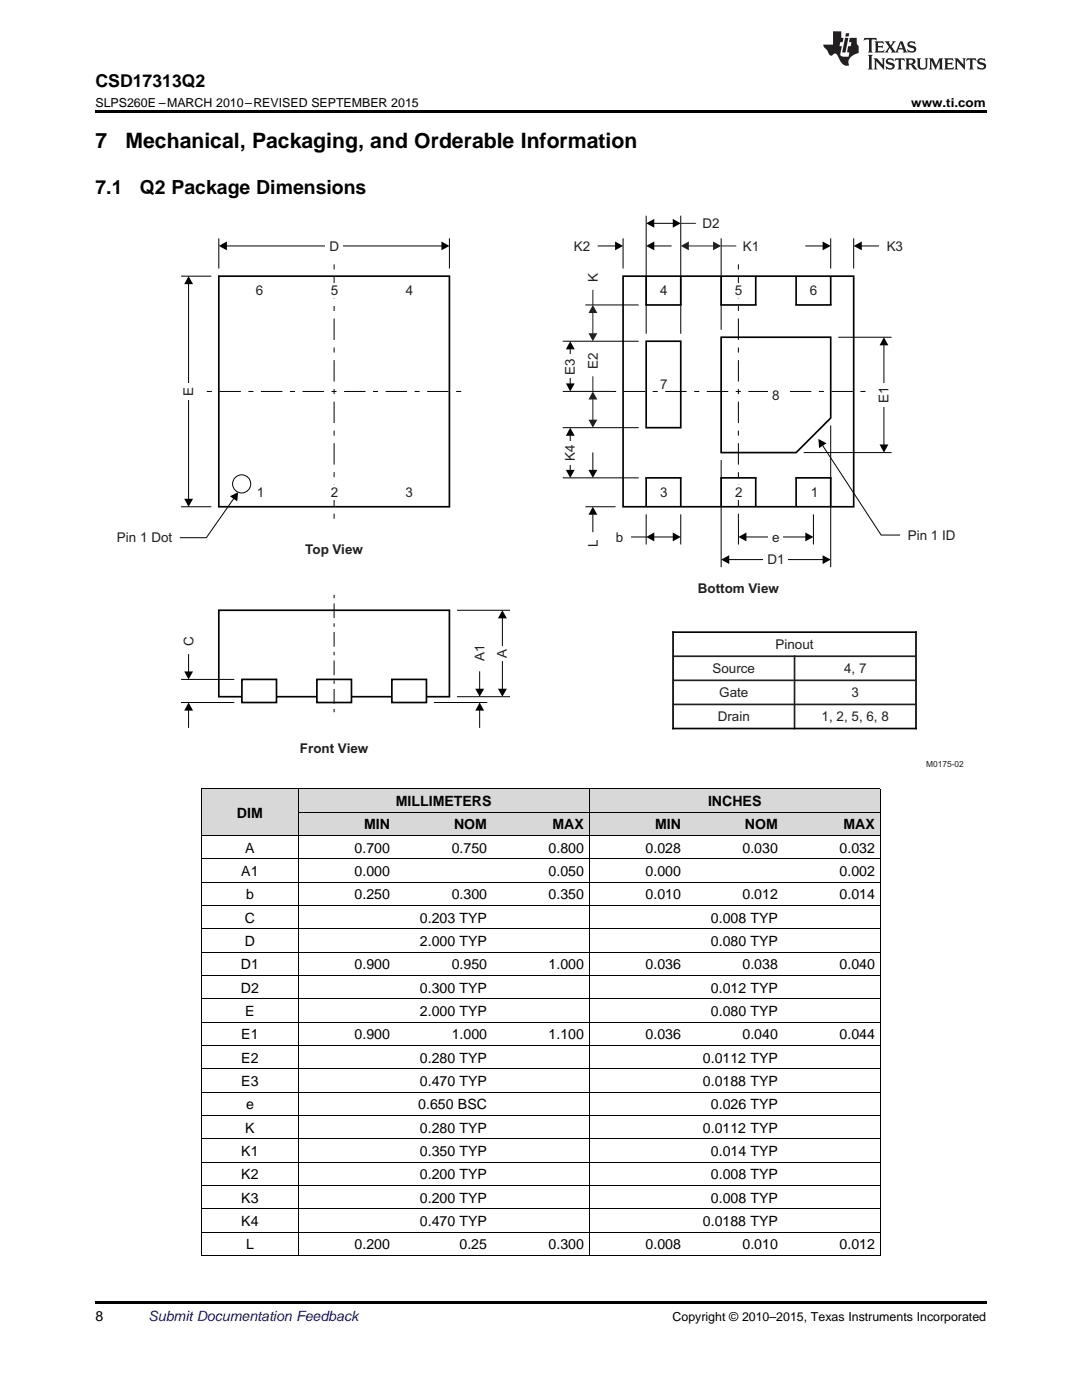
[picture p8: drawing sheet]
<svg xmlns="http://www.w3.org/2000/svg" width="216mm" height="279mm" viewBox="0 0 216 279" stroke-linecap="round" stroke-linejoin="round" font-family="sans-serif">
<g fill="#d8d8d8">
<path d="M40.2 157.5h19.3v9.3h-19.3z"/>
<path d="M59.5 162.1h19.4v4.7h-19.4z"/>
<path d="M78.9 162.1h19.3v4.7h-19.3z"/>
<path d="M98.2 162.1h19.4v4.7h-19.4z"/>
<path d="M117.6 162.1h19.3v4.7h-19.3z"/>
<path d="M136.9 162.1h19.4v4.7h-19.4z"/>
<path d="M156.3 162.1h19.3v4.7h-19.3z"/>
<path d="M59.5 157.5h19.4v4.6h-19.4z"/>
<path d="M78.9 157.5h19.3v4.6h-19.3z"/>
<path d="M98.2 157.5h19.4v4.6h-19.4z"/>
<path d="M117.6 157.5h19.3v4.6h-19.3z"/>
<path d="M136.9 157.5h19.4v4.6h-19.4z"/>
<path d="M156.3 157.5h19.3v4.6h-19.3z"/>
</g>
<path d="M40.2 250.6h.1zM78.8 250.6h.1zM98.1 250.6h.1zM117.5 250.6h.1zM136.8 250.6h.1zM156.2 250.6h.1zM175.5 250.6h.1zM19 259.7h177.8v.5h-177.8z" fill="#000"/>
<g fill="none" stroke="#000" stroke-width=".2">
<path d="M40.2 157.4h135.4M40.3 157.4v93.2M59.5 157.4v93.2M117.6 157.4v93.2M175.6 157.4v93.2M40.2 176.1h135.4M40.2 171.4h135.4M40.2 166.7h135.4M59.5 162.1h116.1M40.2 199.3h135.4M40.2 194.7h135.4M40.2 190h135.4"/>
<path d="M40.2 185.4h135.4M40.2 180.7h135.4M40.2 218h135.4M40.2 213.3h135.4M40.2 208.7h135.4M40.2 204h135.4M40.2 236.6h135.4M40.2 231.9h135.4M40.2 227.3h135.4M40.2 222.6h135.4M40.2 250.6h135.4M40.2 245.9h135.4"/>
<path d="M40.2 241.2h135.4"/>
</g>
<path d="M124.3 55.1h46v46h-46zM128.9 55.1v5.8h6.9v-5.8M158.9 55.1v5.8h6.9v-5.8M128.9 68.1h6.9v17.3h-6.9zM143.9 67.3h21.9v16.1l-6.9 6.9h-15zM128.9 101.1v-5.7h6.9v5.7M158.9 101.1v-5.7h6.9v5.7" fill="none" stroke="#010202" stroke-width=".34"/>
<path d="M37.6 56.6v43.1" fill="none" stroke="#010202" stroke-width=".2"/>
<g fill="#010202">
<path d="M37.6 55.1l.9 1.6h-1.7z"/>
<path d="M36.8 99.5h1.7l-.9 1.6z"/>
</g>
<path d="M45.1 49.1h43.1" fill="none" stroke="#010202" stroke-width=".2"/>
<g fill="#010202">
<path d="M88.1 48.2l1.6 .9-1.6 .9z"/>
<path d="M43.7 49.1l1.6-.9v1.8z"/>
</g>
<path d="M36.1 55.1h6.1M43.7 47.6v6M89.7 47.6v6M36.1 101.1h6.1" fill="none" stroke="#010202" stroke-width=".2"/>
<path d="M65 47.6h3.4v3h-3.4z" fill-rule="evenodd" fill="#fff"/>
<path d="M118.3 102.6v3.6" fill="none" stroke="#010202" stroke-width=".2"/>
<path d="M118.3 101.1l.9 1.6h-1.8z" fill="#010202"/>
<path d="M95.7 134v3.6" fill="none" stroke="#010202" stroke-width=".2"/>
<path d="M94.8 137.5h1.8l-.9 1.5z" fill="#010202"/>
<path d="M37.6 130.5v3.6" fill="none" stroke="#010202" stroke-width=".2"/>
<path d="M36.8 134h1.7l-.9 1.6z" fill="#010202"/>
<path d="M118.3 90.3v3.6" fill="none" stroke="#010202" stroke-width=".2"/>
<path d="M117.4 93.8h1.8l-.9 1.6z" fill="#010202"/>
<path d="M95.7 141.7v3.6" fill="none" stroke="#010202" stroke-width=".2"/>
<path d="M95.7 140.2l.9 1.6h-1.8z" fill="#010202"/>
<path d="M37.6 141.7v3.6" fill="none" stroke="#010202" stroke-width=".2"/>
<path d="M37.6 140.2l.9 1.6h-1.7z" fill="#010202"/>
<path d="M118.3 62.3v4.3" fill="none" stroke="#231f20" stroke-width=".2"/>
<g fill="#231f20">
<path d="M117.4 66.5h1.8l-.9 1.6z"/>
<path d="M118.3 60.9l.9 1.6h-1.8z"/>
</g>
<path d="M118.3 57.8v3.1M118.3 75.1v3" fill="none" stroke="#231f20" stroke-width=".2"/>
<path d="M36.1 76.5h3v3.3h-3z" fill-rule="evenodd" fill="#fff"/>
<path d="M43.7 55.1h46v46h-46zM43.7 121.8h46v17.2h-46z" fill="none" stroke="#010202" stroke-width=".34"/>
<path d="M48.3 135.6h6.9v4.6h-6.9z" fill-rule="evenodd" fill="#fff"/>
<path d="M48.3 135.6h6.9v4.6h-6.9z" fill="none" stroke="#010202" stroke-width=".34"/>
<path d="M63.2 135.6h6.9v4.6h-6.9z" fill-rule="evenodd" fill="#fff"/>
<path d="M63.2 135.6h6.9v4.6h-6.9z" fill="none" stroke="#010202" stroke-width=".34"/>
<path d="M78.2 135.6h6.9v4.6h-6.9z" fill-rule="evenodd" fill="#fff"/>
<path d="M78.2 135.6h6.9v4.6h-6.9z" fill="none" stroke="#010202" stroke-width=".34"/>
<g fill="none" stroke="#010202" stroke-width=".2">
<path d="M46.7 99.4l-5.5 7.9h-5.3"/>
<circle cx="48.2" cy="96.6" r="1.81"/>
</g>
<path d="M45.9 99l1.6-.8-.2 1.8z" fill="#010202"/>
<path d="M128.9 102.7v6M130.4 107.2h4M135.8 102.7v6M147.3 103.5v5.2M162.3 102.7v6" fill="none" stroke="#010202" stroke-width=".2"/>
<g fill="#010202">
<path d="M134.2 106.3l1.6 .9-1.6 .8z"/>
<path d="M128.9 107.2l1.7-.9v1.7z"/>
</g>
<path d="M130.4 44.6h4" fill="none" stroke="#010202" stroke-width=".2"/>
<g fill="#010202">
<path d="M134.2 43.7l1.6 .9-1.6 .8z"/>
<path d="M128.9 44.6l1.7-.9v1.7z"/>
</g>
<path d="M148.8 107.2h12" fill="none" stroke="#010202" stroke-width=".2"/>
<g fill="#010202">
<path d="M160.7 106.3l1.6 .9-1.6 .8z"/>
<path d="M147.3 107.2l1.6-.9v1.7z"/>
</g>
<path d="M145.4 111.7h18.9" fill="none" stroke="#010202" stroke-width=".2"/>
<g fill="#010202">
<path d="M164.1 110.8l1.7 .9-1.7 .9z"/>
<path d="M143.9 111.7l1.6-.9v1.8z"/>
</g>
<path d="M125.9 107.2h3" fill="none" stroke="#010202" stroke-width=".2"/>
<path d="M153.3 105.7h3v3h-3z" fill-rule="evenodd" fill="#fff"/>
<path d="M143.9 91.8v21.4M165.8 84.9v28.3" fill="none" stroke="#010202" stroke-width=".2"/>
<path d="M152.4 110.2h4.9v3h-4.9z" fill-rule="evenodd" fill="#fff"/>
<path d="M113.8 86.8v7.1" fill="none" stroke="#010202" stroke-width=".2"/>
<g fill="#010202">
<path d="M113.8 85.4l.9 1.6h-1.8z"/>
<path d="M112.9 93.8h1.8l-.9 1.6z"/>
</g>
<path d="M100.2 123.3v14.3" fill="none" stroke="#010202" stroke-width=".2"/>
<g fill="#010202">
<path d="M99.4 137.5h1.7l-.9 1.5z"/>
<path d="M100.2 121.8l.9 1.6h-1.7z"/>
</g>
<path d="M113.8 69.6v7.1" fill="none" stroke="#010202" stroke-width=".2"/>
<g fill="#010202">
<path d="M113.8 68.1l.9 1.6h-1.8z"/>
<path d="M112.9 76.5h1.8l-.9 1.6z"/>
</g>
<path d="M167.3 67.3h10.6M176.4 68.8v20.1M160.4 90.3h17.5" fill="none" stroke="#010202" stroke-width=".2"/>
<g fill="#010202">
<path d="M176.4 67.3l.9 1.6h-1.8z"/>
<path d="M175.5 88.7h1.8l-.9 1.6z"/>
</g>
<path d="M174.9 76.4h3v4.8h-3z" fill-rule="evenodd" fill="#fff"/>
<path d="M171.8 49.1h3.6" fill="none" stroke="#010202" stroke-width=".2"/>
<path d="M170.3 49.1l1.7-.9v1.8z" fill="#010202"/>
<path d="M130.4 49.1h3.6" fill="none" stroke="#010202" stroke-width=".2"/>
<path d="M128.9 49.1l1.7-.9v1.8z" fill="#010202"/>
<path d="M160.7 49.1h3.6M165.8 47.6v6M170.3 47.6v6" fill="none" stroke="#010202" stroke-width=".2"/>
<path d="M164.1 48.2l1.7 .9-1.7 .9z" fill="#010202"/>
<path d="M119.3 49.1h3.6" fill="none" stroke="#010202" stroke-width=".2"/>
<path d="M122.7 48.2l1.6 .9-1.6 .9z" fill="#010202"/>
<path d="M135.8 43.1v23.5M143.9 47.6v18.2" fill="none" stroke="#010202" stroke-width=".2"/>
<path d="M137.3 49.1h5.1" fill="none" stroke="#231f20" stroke-width=".2"/>
<g fill="#231f20">
<path d="M142.3 48.2l1.6 .9-1.6 .9z"/>
<path d="M135.8 49.1l1.7-.9v1.8z"/>
</g>
<path d="M135.8 44.6h3.1M143.9 49.1h3" fill="none" stroke="#231f20" stroke-width=".2"/>
<path d="M124.3 47.6v6M128.9 43.1v23.5M164.1 88.8l11.7 18h3.8" fill="none" stroke="#010202" stroke-width=".2"/>
<path d="M163.3 87.6l1.6 .9-1.5 .9z" fill="#010202"/>
<path d="M112.3 95.4h15.1M112.3 85.4h15.1M116.8 101.1h6" fill="none" stroke="#010202" stroke-width=".2"/>
<g fill="#fff">
<path d="M112.3 88h3v4.8h-3z" fill-rule="evenodd"/>
<path d="M98.7 128.9h3v3h-3z" fill-rule="evenodd"/>
<path d="M112.3 70.7h3v4.8h-3z" fill-rule="evenodd"/>
</g>
<path d="M112.3 78.1h9.6" fill="none" stroke="#010202" stroke-width=".2"/>
<path d="M118.3 79.6v4.3" fill="none" stroke="#231f20" stroke-width=".2"/>
<g fill="#231f20">
<path d="M117.4 83.8h1.8l-.9 1.6z"/>
<path d="M118.3 78.1l.9 1.6h-1.8z"/>
</g>
<path d="M112.3 68.1h15.1M116.8 60.9h10.6M36.1 135.6h10.6M91.2 139h10.6M91.2 121.8h10.6M36.1 140.2h10.6M86.6 140.2h10.6" fill="none" stroke="#010202" stroke-width=".2"/>
<path d="M41.3 78.1h50.8M121.9 78.1h50.8M66.7 103.5v-50.8M147.3 103.5v-50.8" fill="none" stroke="#010202" stroke-width=".2" stroke-dasharray="1 1.5 4.3 1.5" stroke-linecap="butt"/>
<path d="M66.7 118.7v23.4" fill="none" stroke="#010202" stroke-width=".2" stroke-dasharray=".7 1 2.9 1" stroke-linecap="butt"/>
<g fill="#fff">
<path d="M66 96.8h1.5v3h-1.5z" fill-rule="evenodd"/>
<path d="M66 56.5h1.5v3h-1.5z" fill-rule="evenodd"/>
</g>
<path d="M143.9 55.1v5.8h6.9v-5.8M143.9 101.1v-5.7h6.9v5.7" fill="none" stroke="#010202" stroke-width=".34"/>
<g fill="#fff">
<path d="M146.7 96.8h1.5v3h-1.5z" fill-rule="evenodd"/>
<path d="M146.6 56.5h1.5v3h-1.5z" fill-rule="evenodd"/>
</g>
<path d="M134.1 126.2h48.8M134.3 126v19.6M182.8 126v19.6M134.1 145.4h48.8" fill="none" stroke="#010202" stroke-width=".34"/>
<path d="M134.1 135.8h48.8M134.1 131h48.8M158.5 130.8v14.8M134.1 140.6h48.8" fill="none" stroke="#231f20" stroke-width=".34"/>
<path d="M153.3 77.3h3v3h-3z" fill-rule="evenodd" fill="#fff"/>
<path d="M19 22h177.8v.5h-177.8z" fill="#000"/>
<g fill="#231f20">
<path d="M172.5 7.6l-.1 .5 .4-.2h.6v.1v2.1l-.2 .4h.9l-.2-.4v-2.1l.1-.1h.5l.5 .2-.2-.5zM174.5 8.3l.2 .3v1.5l-.2 .4h1.8l.2-.6a1.04 1.04 0 0 1-1.3 .2v-.7h.6l.3 .2v-.6l-.3 .2h-.6v-.6l.8-.1 .4 .3-.2-.5zM176.5 8.3l.9 1.1-.9 1.1h.8l-.2-.2 .4-.7 .5 .7-.2 .2h1.5l-.2-.2 .2-.4h.9l.1 .4-.2 .2h1l-.3-.3-.7-1.9h-.5l-.9 2-.8-1 .9-1h-.8l.1 .3-.4 .5-.3-.6 .1-.2zM179.7 8.6l.4 1h-.7zM181.3 8.4a.63 .63 0 0 0-.2 .7 .63 .63 0 0 0 .6 .4l.6 .2 .1 .2a.75 .75 0 0 1-.7 .4 .75 .75 0 0 1-.6-.5l.1 .7 .1-.1a1.11 1.11 0 0 0 1.5-.6 1.13 1.13 0 0 0-1.2-.8l-.1-.4a1.04 1.04 0 0 1 1.2 .2l-.2-.5-.2 .1-.4-.2zM173.2 10.9l.2 .4v2.2l-.2 .4h1l-.3-.4v-2.2l.3-.4zM174.3 11.6l.3 .4v1.5l-.3 .4h.8l-.2-.4v-1.3l1.5 1.7v-1.9l.2-.4h-.7l.2 .4v.9l-1.1-1.3zM177 11.8a.62 .62 0 0 0-.2 .7 .62 .62 0 0 0 .6 .4l.6 .1 .1 .3a.76 .76 0 0 1-.7 .3 .76 .76 0 0 1-.7-.4l.2 .7 .1-.1a1.11 1.11 0 0 0 1.5-.6 1.13 1.13 0 0 0-1.2-.8l-.1-.4a1.04 1.04 0 0 1 1.2 .2l-.2-.6-.2 .1-.5-.1zM178.7 11.6l-.2 .6a.61 .61 0 0 1 .8-.3v1.6l-.2 .4h.9l-.2-.4v-1.6a.63 .63 0 0 1 .7 .3l-.1-.6zM180.6 11.6l.3 .4v1.5l-.3 .4h1l-.2-.2-.1-.8 .6 .2a.76 .76 0 0 0 1.2 .7l-1-1a.58 .58 0 0 0 .6-.5 .58 .58 0 0 0-.5-.6zM181.4 11.9h.1a.45 .45 0 0 1 .5 .1 .45 .45 0 0 1 .1 .5l-.8 .2zM182.9 11.6l.2 .2a2.17 2.17 0 0 0 .3 1.9 .99 .99 0 0 0 1.6-.6v-1.1l.2-.4h-.7l.2 .2a1.92 1.92 0 0 1-.2 1.8 .6 .6 0 0 1-.9-.5v-1.1l.2-.4zM185.4 11.6l.2 .4v1.5l-.2 .4h.7l-.2-.4v-1.4l.8 1.8 .8-1.8v1.4l-.2 .4h.9l-.2-.4v-1.5l.2-.4h-.8l-.6 1.5-.6-1.5zM188.4 11.6l.2 .4v1.5l-.2 .4h1.8l.1-.6a1.04 1.04 0 0 1-1.2 .1v-.6h.5l.4 .2v-.6l-.4 .2h-.5v-.7h.8l.3 .3-.1-.6zM190.5 11.6l.2 .4v1.5l-.2 .4h.7l-.2-.4v-1.3l1.5 1.7v-1.9l.2-.4h-.7l.2 .4v.9l-1.1-1.3zM192.9 11.6l-.1 .6a.61 .61 0 0 1 .7-.3l.1 1.6-.3 .4h1l-.3-.4 .1-1.6a.63 .63 0 0 1 .7 .3l-.1-.6zM195.2 11.8a.62 .62 0 0 0-.2 .7 .62 .62 0 0 0 .6 .4l.6 .1 .1 .3a.76 .76 0 0 1-.7 .3 .76 .76 0 0 1-.6-.4l.1 .7 .1-.1a1.11 1.11 0 0 0 1.6-.6 1.13 1.13 0 0 0-1.3-.8l-.1-.4a1.04 1.04 0 0 1 1.2 .2l-.1-.6-.2 .1-.5-.1z"/>
<path d="M166.2 6.3v2.6h-1.9v.4l.8 .9a.91 .91 0 0 0 1 .8 .56 .56 0 0 1 .5-.3 .56 .56 0 0 1 .5 .3l.4 .8a1.53 1.53 0 0 0 1.9 1.2 1.54 1.54 0 0 1 1-2.1l.9-.3v-1.4a1.52 1.52 0 0 1-.4-1.6h-1.3l-.2 .8h.5l-.2 .8h-.5l-.1 1v.2l.4 .1-.2 .8a1.93 1.93 0 0 1-1.6-.3l.3-1.8h-.5l.2-.8h.4l.2-.8h-.4v-1.3zM168.6 7.6l-.6 2.9h.7l.6-2.9zM168.8 6.6l-.1 .7h.6l.2-.7z"/>
</g>
<g font-size="4.2">
<text x="19" y="29.6">7</text>
<text x="25" y="29.6">Mechanical, Packaging, and Orderable Information</text>
</g>
<g font-size="3.9">
<text x="19" y="38.8">7.1</text>
<text x="27.9" y="38.8">Q2 Package Dimensions</text>
</g>
<text font-size="3.5" x="19" y="17.3">CSD17313Q2</text>
<g font-size="2.8">
<text x="79" y="160.9">MILLIMETERS</text>
<text x="141.3" y="160.9">INCHES</text>
<text x="47.3" y="163.2">DIM</text>
<text x="72.6" y="165.5">MIN</text>
<text x="90.6" y="165.5">NOM</text>
<text x="110.2" y="165.5">MAX</text>
<text x="130.7" y="165.5">MIN</text>
<text x="148.6" y="165.5">NOM</text>
<text x="168.3" y="165.5">MAX</text>
<text x="48.9" y="170.2">A</text>
<text x="70.8" y="170.2">0.700</text>
<text x="90.1" y="170.2">0.750</text>
<text x="109.5" y="170.2">0.800</text>
<text x="128.8" y="170.2">0.028</text>
<text x="148.2" y="170.2">0.030</text>
<text x="167.5" y="170.2">0.032</text>
<text x="48.2" y="174.8">A1</text>
<text x="49.1" y="179.5">b</text>
<text x="70.8" y="174.8">0.000</text>
<text x="70.8" y="179.5">0.250</text>
<text x="90.1" y="179.5">0.300</text>
<text x="109.5" y="174.8">0.050</text>
<text x="109.5" y="179.5">0.350</text>
<text x="128.8" y="174.8">0.000</text>
<text x="128.8" y="179.5">0.010</text>
<text x="148.2" y="179.5">0.012</text>
<text x="167.5" y="174.8">0.002</text>
<text x="167.5" y="179.5">0.014</text>
<text x="48.9" y="184.1">C</text>
<text x="83.8" y="184.1">0.203 TYP</text>
<text x="141.9" y="184.1">0.008 TYP</text>
<text x="48.9" y="188.8">D</text>
<text x="83.8" y="188.8">2.000 TYP</text>
<text x="141.9" y="188.8">0.080 TYP</text>
<text x="48.1" y="193.5">D1</text>
<text x="70.8" y="193.5">0.900</text>
<text x="90.1" y="193.5">0.950</text>
<text x="109.5" y="193.5">1.000</text>
<text x="128.8" y="193.5">0.036</text>
<text x="148.2" y="193.5">0.038</text>
<text x="167.5" y="193.5">0.040</text>
<text x="48.1" y="198.1">D2</text>
<text x="48.9" y="202.8">E</text>
<text x="83.8" y="198.1">0.300 TYP</text>
<text x="83.8" y="202.8">2.000 TYP</text>
<text x="141.9" y="198.1">0.012 TYP</text>
<text x="141.9" y="202.8">0.080 TYP</text>
<text x="48.2" y="207.4">E1</text>
<text x="70.8" y="207.4">0.900</text>
<text x="90.1" y="207.4">1.000</text>
<text x="109.5" y="207.4">1.100</text>
<text x="128.8" y="207.4">0.036</text>
<text x="148.2" y="207.4">0.040</text>
<text x="167.5" y="207.4">0.044</text>
<text x="48.2" y="212.1">E2</text>
<text x="83.8" y="212.1">0.280 TYP</text>
<text x="140.3" y="212.1">0.0112 TYP</text>
<text x="48.2" y="216.7">E3</text>
<text x="49.1" y="221.4">e</text>
<text x="83.5" y="221.4">0.650 BSC</text>
<text x="83.8" y="216.7">0.470 TYP</text>
<text x="140.3" y="216.7">0.0188 TYP</text>
<text x="141.9" y="221.4">0.026 TYP</text>
<text x="48.9" y="226.1">K</text>
<text x="83.8" y="226.1">0.280 TYP</text>
<text x="140.3" y="226.1">0.0112 TYP</text>
<text x="48.2" y="230.7">K1</text>
<text x="83.8" y="230.7">0.350 TYP</text>
<text x="141.9" y="230.7">0.014 TYP</text>
<text x="48.2" y="235.4">K2</text>
<text x="83.8" y="235.4">0.200 TYP</text>
<text x="141.9" y="235.4">0.008 TYP</text>
<text x="48.2" y="240">K3</text>
<text x="48.2" y="244.7">K4</text>
<text x="83.8" y="240">0.200 TYP</text>
<text x="83.8" y="244.7">0.470 TYP</text>
<text x="140.3" y="244.7">0.0188 TYP</text>
<text x="141.9" y="240">0.008 TYP</text>
<text x="49.1" y="249.3">L</text>
<text x="70.8" y="249.3">0.200</text>
<text x="91.7" y="249.3">0.25</text>
<text x="109.5" y="249.3">0.300</text>
<text x="128.8" y="249.3">0.008</text>
<text x="148.2" y="249.3">0.010</text>
<text x="167.5" y="249.3">0.012</text>
<text x="19" y="263.6">8</text>
</g>
<text font-size="2.8" fill="#0000c8" x="29.6" y="263.6">Submit Documentation Feedback</text>
<g font-size="2.7" fill="#231f20">
<text x="140.2" y="45.5">D2</text>
<text x="65.7" y="50">D</text>
<text x="114.5" y="50.1">K2</text>
<text x="148.2" y="50.1">K1</text>
<text x="176.9" y="50">K3</text>
<text x="51" y="58.9">6</text>
<text x="66" y="58.9">5</text>
<text x="81" y="59">4</text>
<text x="119.3" y="56.3" transform="rotate(-90 119.3 56.3)">K</text>
<text x="131.7" y="59">4</text>
<text x="146.6" y="58.9">5</text>
<text x="161.6" y="58.9">6</text>
<text x="114.7" y="74.8" transform="rotate(-90 114.7 74.8)">E3</text>
<text x="119.3" y="73.6" transform="rotate(-90 119.3 73.6)">E2</text>
<text x="131.7" y="77.7">7</text>
<text x="38.6" y="79" transform="rotate(-90 38.6 79)">E</text>
<text x="154.1" y="79.7">8</text>
<text x="177.3" y="80.5" transform="rotate(-90 177.3 80.5)">E1</text>
<text x="114.7" y="92" transform="rotate(-90 114.7 92)">K4</text>
<text x="51.2" y="99.2">1</text>
<text x="66" y="99.2">2</text>
<text x="80.9" y="99.2">3</text>
<text x="131.7" y="99.2">3</text>
<text x="146.7" y="99.2">2</text>
<text x="161.8" y="99.2">1</text>
<text x="181.1" y="107.7">Pin 1 ID</text>
<text x="23.3" y="108.3">Pin 1 Dot</text>
<text x="60.9" y="110.5">Top View</text>
<text x="119.3" y="109.2" transform="rotate(-90 119.3 109.2)">L</text>
<text x="122.9" y="108.1">b</text>
<text x="153.1" y="112.6">D1</text>
<text x="154.1" y="108.1">e</text>
<text x="139.2" y="118.3">Bottom View</text>
<text x="38.6" y="128.9" transform="rotate(-90 38.6 128.9)">C</text>
<text x="96.7" y="132" transform="rotate(-90 96.7 132)">A1</text>
<text x="101.2" y="131.3" transform="rotate(-90 101.2 131.3)">A</text>
<text x="154.7" y="129.5">Pinout</text>
<text x="142.2" y="134.3">Source</text>
<text x="168.4" y="134.3">4, 7</text>
<text x="143.2" y="143.9">Drain</text>
<text x="143.5" y="139.1">Gate</text>
<text x="164" y="143.9">1, 2, 5, 6, 8</text>
<text x="169.9" y="139.1">3</text>
<text x="59.8" y="150.3">Front View</text>
</g>
<g font-size="2.5">
<text x="19" y="21.4">SLPS260E –MARCH 2010–REVISED SEPTEMBER 2015</text>
<text x="181.8" y="21.4">www.ti.com</text>
<text x="134.2" y="263.6">Copyright © 2010–2015, Texas Instruments Incorporated</text>
</g>
<text font-size="1.7" fill="#231f20" x="184.8" y="153.1">M0175-02</text>
</svg>
